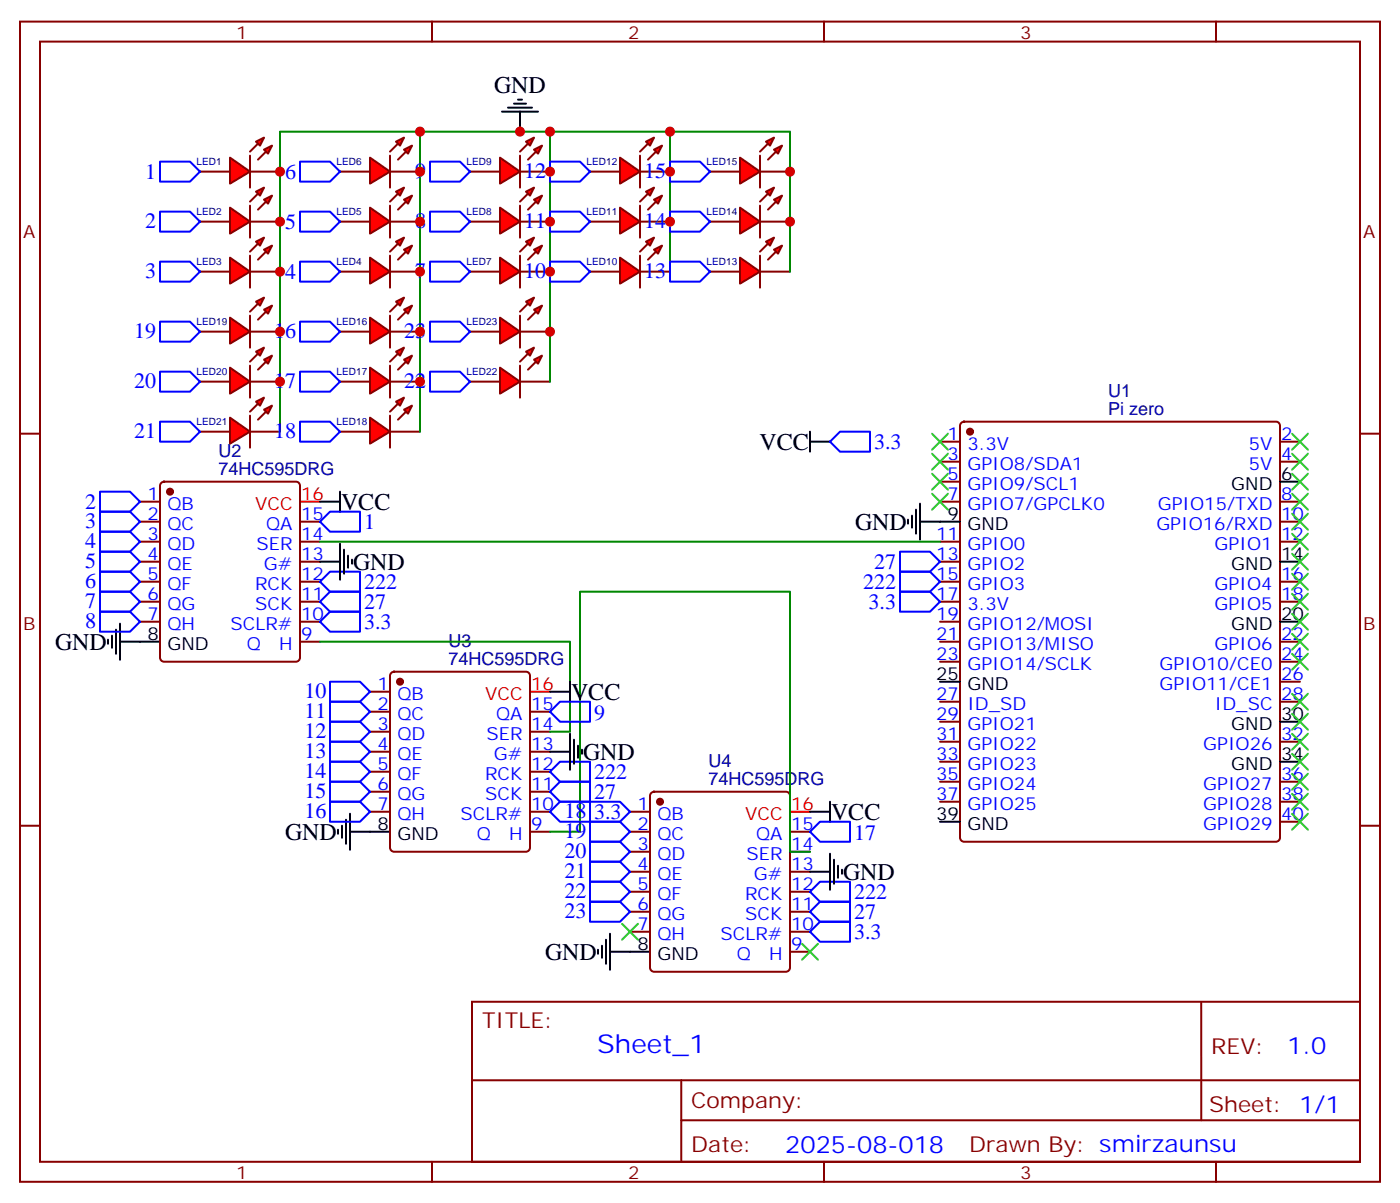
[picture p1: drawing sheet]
<svg xmlns="http://www.w3.org/2000/svg" width="247mm" height="212mm" viewBox="0 0 247 212" stroke-linecap="round" stroke-linejoin="round" font-family="sans-serif">
<g fill="none" stroke="#870000" stroke-width=".35">
<path d="M3.5 3.8h239.9v204.6h-239.9zM7.1 7.3h232.8v197.6h-232.8zM76.2 3.8v3.5M145.3 3.8v3.5M214.5 3.8v3.5M3.5 76.5h3.6M239.9 76.5h3.5M3.5 145.6h3.6M239.9 145.6h3.5M83.3 176.7h156.6v28.2h-156.6zM211.9 176.7v20.9M83.3 190.5h156.5"/>
<path d="M120.2 197.6h119.6M120.2 190.5v14.1M76.2 204.9v3.5M145.3 204.9v3.5M214.5 204.9v3.5"/>
</g>
<g fill="#f00" stroke="#870000" stroke-width=".35">
<path d="M40.6 27.8l3.5 2.5-3.5 2.1z"/>
<path d="M44.1 27.4v5.7z"/>
</g>
<g fill="#870000" stroke="#870000" stroke-width=".35">
<path d="M45.5 25.3l-1.4 1.4z"/>
<path d="M45.5 28.2l1.4-1.5z"/>
</g>
<g fill="#f00" stroke="#870000" stroke-width=".35">
<path d="M45.2 25l1.4-.7-.7 1.4z"/>
<path d="M46.6 26.4l1.4-.7-.7 1.4z"/>
</g>
<path d="M35.3 30.3h5.3M44.1 30.3h5.3" fill="none" stroke="#870000" stroke-width=".35"/>
<g fill="#f00" stroke="#870000" stroke-width=".35">
<path d="M40.6 36.6l3.5 2.5-3.5 2.1z"/>
<path d="M44.1 36.3v5.6z"/>
</g>
<g fill="#870000" stroke="#870000" stroke-width=".35">
<path d="M45.5 34.1l-1.4 1.5z"/>
<path d="M45.5 37l1.4-1.4z"/>
</g>
<g fill="#f00" stroke="#870000" stroke-width=".35">
<path d="M45.2 33.8l1.4-.7-.7 1.4z"/>
<path d="M46.6 35.2l1.4-.7-.7 1.4z"/>
</g>
<path d="M35.3 39.1h5.3M44.1 39.1h5.3" fill="none" stroke="#870000" stroke-width=".35"/>
<g fill="#f00" stroke="#870000" stroke-width=".35">
<path d="M40.6 45.4l3.5 2.5-3.5 2.1z"/>
<path d="M44.1 45.1v5.6z"/>
</g>
<g fill="#870000" stroke="#870000" stroke-width=".35">
<path d="M44.1 44.4l1.4-1.4z"/>
<path d="M46.9 44.4l-1.4 1.4z"/>
</g>
<g fill="#f00" stroke="#870000" stroke-width=".35">
<path d="M45.2 42.6l1.4-.7-.7 1.4z"/>
<path d="M46.6 44l1.4-.7-.7 1.4z"/>
</g>
<path d="M35.3 47.9h5.3M44.1 47.9h5.3" fill="none" stroke="#870000" stroke-width=".35"/>
<g fill="#f00" stroke="#870000" stroke-width=".35">
<path d="M65.3 45.4l3.5 2.5-3.5 2.1z"/>
<path d="M68.8 45.1v5.6z"/>
</g>
<g fill="#870000" stroke="#870000" stroke-width=".35">
<path d="M68.8 44.4l1.4-1.4z"/>
<path d="M71.6 44.4l-1.4 1.4z"/>
</g>
<g fill="#f00" stroke="#870000" stroke-width=".35">
<path d="M69.8 42.6l1.5-.7-.7 1.4z"/>
<path d="M71.3 44l1.4-.7-.7 1.4z"/>
</g>
<path d="M60 47.9h5.3M68.8 47.9h5.3" fill="none" stroke="#870000" stroke-width=".35"/>
<g fill="#f00" stroke="#870000" stroke-width=".35">
<path d="M65.3 36.6l3.5 2.5-3.5 2.1z"/>
<path d="M68.8 36.3v5.6z"/>
</g>
<g fill="#870000" stroke="#870000" stroke-width=".35">
<path d="M70.2 34.1l-1.4 1.5z"/>
<path d="M70.2 37l1.4-1.4z"/>
</g>
<g fill="#f00" stroke="#870000" stroke-width=".35">
<path d="M69.8 33.8l1.5-.7-.7 1.4z"/>
<path d="M71.3 35.2l1.4-.7-.7 1.4z"/>
</g>
<path d="M60 39.1h5.3M68.8 39.1h5.3" fill="none" stroke="#870000" stroke-width=".35"/>
<g fill="#f00" stroke="#870000" stroke-width=".35">
<path d="M65.3 27.8l3.5 2.5-3.5 2.1z"/>
<path d="M68.8 27.4v5.7z"/>
</g>
<g fill="#870000" stroke="#870000" stroke-width=".35">
<path d="M70.2 25.3l-1.4 1.4z"/>
<path d="M70.2 28.2l1.4-1.5z"/>
</g>
<g fill="#f00" stroke="#870000" stroke-width=".35">
<path d="M69.8 25l1.5-.7-.7 1.4z"/>
<path d="M71.3 26.4l1.4-.7-.7 1.4z"/>
</g>
<path d="M60 30.3h5.3M68.8 30.3h5.3" fill="none" stroke="#870000" stroke-width=".35"/>
<g fill="#f00" stroke="#870000" stroke-width=".35">
<path d="M88.2 45.4l3.5 2.5-3.5 2.1z"/>
<path d="M91.7 45.1v5.6z"/>
</g>
<g fill="#870000" stroke="#870000" stroke-width=".35">
<path d="M91.7 44.4l1.4-1.4z"/>
<path d="M94.5 44.4l-1.4 1.4z"/>
</g>
<g fill="#f00" stroke="#870000" stroke-width=".35">
<path d="M92.8 42.6l1.4-.7-.7 1.4z"/>
<path d="M94.2 44l1.4-.7-.7 1.4z"/>
</g>
<path d="M82.9 47.9h5.3M91.7 47.9h5.3" fill="none" stroke="#870000" stroke-width=".35"/>
<g fill="#f00" stroke="#870000" stroke-width=".35">
<path d="M88.2 36.6l3.5 2.5-3.5 2.1z"/>
<path d="M91.7 36.3v5.6z"/>
</g>
<g fill="#870000" stroke="#870000" stroke-width=".35">
<path d="M93.1 34.1l-1.4 1.5z"/>
<path d="M93.1 37l1.4-1.4z"/>
</g>
<g fill="#f00" stroke="#870000" stroke-width=".35">
<path d="M92.8 33.8l1.4-.7-.7 1.4z"/>
<path d="M94.2 35.2l1.4-.7-.7 1.4z"/>
</g>
<path d="M82.9 39.1h5.3M91.7 39.1h5.3" fill="none" stroke="#870000" stroke-width=".35"/>
<g fill="#f00" stroke="#870000" stroke-width=".35">
<path d="M88.2 27.8l3.5 2.5-3.5 2.1z"/>
<path d="M91.7 27.4v5.7z"/>
</g>
<g fill="#870000" stroke="#870000" stroke-width=".35">
<path d="M93.1 25.3l-1.4 1.4z"/>
<path d="M93.1 28.2l1.4-1.5z"/>
</g>
<g fill="#f00" stroke="#870000" stroke-width=".35">
<path d="M92.8 25l1.4-.7-.7 1.4z"/>
<path d="M94.2 26.4l1.4-.7-.7 1.4z"/>
</g>
<path d="M82.9 30.3h5.3M91.7 30.3h5.3" fill="none" stroke="#870000" stroke-width=".35"/>
<g fill="#f00" stroke="#870000" stroke-width=".35">
<path d="M109.4 45.4l3.5 2.5-3.5 2.1z"/>
<path d="M112.9 45.1v5.6z"/>
</g>
<g fill="#870000" stroke="#870000" stroke-width=".35">
<path d="M112.9 44.4l1.4-1.4z"/>
<path d="M114.3 45.8l1.4-1.4z"/>
</g>
<g fill="#f00" stroke="#870000" stroke-width=".35">
<path d="M113.9 42.6l1.5-.7-.7 1.4z"/>
<path d="M115.4 44l1.4-.7-.7 1.4z"/>
</g>
<path d="M104.1 47.9h5.3M112.9 47.9h5.3" fill="none" stroke="#870000" stroke-width=".35"/>
<g fill="#f00" stroke="#870000" stroke-width=".35">
<path d="M109.4 36.6l3.5 2.5-3.5 2.1z"/>
<path d="M112.9 36.3v5.6z"/>
</g>
<g fill="#870000" stroke="#870000" stroke-width=".35">
<path d="M114.3 34.1l-1.4 1.5z"/>
<path d="M114.3 37l1.4-1.4z"/>
</g>
<g fill="#f00" stroke="#870000" stroke-width=".35">
<path d="M113.9 33.8l1.5-.7-.7 1.4z"/>
<path d="M115.4 35.2l1.4-.7-.7 1.4z"/>
</g>
<path d="M104.1 39.1h5.3M112.9 39.1h5.3" fill="none" stroke="#870000" stroke-width=".35"/>
<g fill="#f00" stroke="#870000" stroke-width=".35">
<path d="M109.4 27.8l3.5 2.5-3.5 2.1z"/>
<path d="M112.9 27.4v5.7z"/>
</g>
<g fill="#870000" stroke="#870000" stroke-width=".35">
<path d="M114.3 25.3l-1.4 1.4z"/>
<path d="M114.3 28.2l1.4-1.5z"/>
</g>
<g fill="#f00" stroke="#870000" stroke-width=".35">
<path d="M113.9 25l1.5-.7-.7 1.4z"/>
<path d="M115.4 26.4l1.4-.7-.7 1.4z"/>
</g>
<path d="M104.1 30.3h5.3M112.9 30.3h5.3" fill="none" stroke="#870000" stroke-width=".35"/>
<g fill="#f00" stroke="#870000" stroke-width=".35">
<path d="M130.5 45.4l3.6 2.5-3.6 2.1z"/>
<path d="M134.1 45.1v5.6z"/>
</g>
<g fill="#870000" stroke="#870000" stroke-width=".35">
<path d="M134.1 44.4l1.4-1.4z"/>
<path d="M135.5 45.8l1.4-1.4z"/>
</g>
<g fill="#f00" stroke="#870000" stroke-width=".35">
<path d="M135.1 42.6l1.4-.7-.7 1.4z"/>
<path d="M136.5 44l1.4-.7-.7 1.4z"/>
</g>
<path d="M125.2 47.9h5.3M134.1 47.9h5.2" fill="none" stroke="#870000" stroke-width=".35"/>
<g fill="#f00" stroke="#870000" stroke-width=".35">
<path d="M130.5 36.6l3.6 2.5-3.6 2.1z"/>
<path d="M134.1 36.3v5.6z"/>
</g>
<g fill="#870000" stroke="#870000" stroke-width=".35">
<path d="M135.5 34.1l-1.4 1.5z"/>
<path d="M135.5 37l1.4-1.4z"/>
</g>
<g fill="#f00" stroke="#870000" stroke-width=".35">
<path d="M135.1 33.8l1.4-.7-.7 1.4z"/>
<path d="M136.5 35.2l1.4-.7-.7 1.4z"/>
</g>
<path d="M125.2 39.1h5.3M134.1 39.1h5.2" fill="none" stroke="#870000" stroke-width=".35"/>
<g fill="#f00" stroke="#870000" stroke-width=".35">
<path d="M130.5 27.8l3.6 2.5-3.6 2.1z"/>
<path d="M134.1 27.4v5.7z"/>
</g>
<g fill="#870000" stroke="#870000" stroke-width=".35">
<path d="M135.5 25.3l-1.4 1.4z"/>
<path d="M135.5 28.2l1.4-1.5z"/>
</g>
<g fill="#f00" stroke="#870000" stroke-width=".35">
<path d="M135.1 25l1.4-.7-.7 1.4z"/>
<path d="M136.5 26.4l1.4-.7-.7 1.4z"/>
</g>
<path d="M125.2 30.3h5.3M134.1 30.3h5.2" fill="none" stroke="#870000" stroke-width=".35"/>
<g fill="#f00" stroke="#870000" stroke-width=".35">
<path d="M65.3 56l3.5 2.5-3.5 2.1z"/>
<path d="M68.8 55.7v5.6z"/>
</g>
<g fill="#870000" stroke="#870000" stroke-width=".35">
<path d="M70.2 53.6l-1.4 1.4z"/>
<path d="M70.2 56.4l1.4-1.4z"/>
</g>
<g fill="#f00" stroke="#870000" stroke-width=".35">
<path d="M69.8 53.2l1.5-.7-.7 1.4z"/>
<path d="M71.3 54.6l1.4-.7-.7 1.4z"/>
</g>
<path d="M60 58.5h5.3M68.8 58.5h5.3" fill="none" stroke="#870000" stroke-width=".35"/>
<g fill="#f00" stroke="#870000" stroke-width=".35">
<path d="M65.3 64.8l3.5 2.5-3.5 2.1z"/>
<path d="M68.8 64.5v5.6z"/>
</g>
<g fill="#870000" stroke="#870000" stroke-width=".35">
<path d="M68.8 63.8l1.4-1.4z"/>
<path d="M70.2 65.2l1.4-1.4z"/>
</g>
<g fill="#f00" stroke="#870000" stroke-width=".35">
<path d="M69.8 62l1.5-.7-.7 1.4z"/>
<path d="M71.3 63.4l1.4-.7-.7 1.4z"/>
</g>
<path d="M60 67.3h5.3M68.8 67.3h5.3" fill="none" stroke="#870000" stroke-width=".35"/>
<g fill="#f00" stroke="#870000" stroke-width=".35">
<path d="M65.3 73.7l3.5 2.4-3.5 2.1z"/>
<path d="M68.8 73.3v5.7z"/>
</g>
<g fill="#870000" stroke="#870000" stroke-width=".35">
<path d="M70.2 71.2l-1.4 1.4z"/>
<path d="M70.2 74l1.4-1.4z"/>
</g>
<g fill="#f00" stroke="#870000" stroke-width=".35">
<path d="M69.8 70.8l1.5-.7-.7 1.4z"/>
<path d="M71.3 72.2l1.4-.7-.7 1.5z"/>
</g>
<path d="M60 76.1h5.3M68.8 76.1h5.3" fill="none" stroke="#870000" stroke-width=".35"/>
<g fill="#f00" stroke="#870000" stroke-width=".35">
<path d="M40.6 56l3.5 2.5-3.5 2.1z"/>
<path d="M44.1 55.7v5.6z"/>
</g>
<g fill="#870000" stroke="#870000" stroke-width=".35">
<path d="M45.5 53.6l-1.4 1.4z"/>
<path d="M45.5 56.4l1.4-1.4z"/>
</g>
<g fill="#f00" stroke="#870000" stroke-width=".35">
<path d="M45.2 53.2l1.4-.7-.7 1.4z"/>
<path d="M46.6 54.6l1.4-.7-.7 1.4z"/>
</g>
<path d="M35.3 58.5h5.3M44.1 58.5h5.3" fill="none" stroke="#870000" stroke-width=".35"/>
<g fill="#f00" stroke="#870000" stroke-width=".35">
<path d="M40.6 64.8l3.5 2.5-3.5 2.1z"/>
<path d="M44.1 64.5v5.6z"/>
</g>
<g fill="#870000" stroke="#870000" stroke-width=".35">
<path d="M44.1 63.8l1.4-1.4z"/>
<path d="M46.9 63.8l-1.4 1.4z"/>
</g>
<g fill="#f00" stroke="#870000" stroke-width=".35">
<path d="M45.2 62l1.4-.7-.7 1.4z"/>
<path d="M46.6 63.4l1.4-.7-.7 1.4z"/>
</g>
<path d="M35.3 67.3h5.3M44.1 67.3h5.3" fill="none" stroke="#870000" stroke-width=".35"/>
<g fill="#f00" stroke="#870000" stroke-width=".35">
<path d="M40.6 73.7l3.5 2.4-3.5 2.1z"/>
<path d="M44.1 73.3v5.7z"/>
</g>
<g fill="#870000" stroke="#870000" stroke-width=".35">
<path d="M45.5 71.2l-1.4 1.4z"/>
<path d="M45.5 74l1.4-1.4z"/>
</g>
<g fill="#f00" stroke="#870000" stroke-width=".35">
<path d="M45.2 70.8l1.4-.7-.7 1.4z"/>
<path d="M46.6 72.2l1.4-.7-.7 1.5z"/>
</g>
<path d="M35.3 76.1h5.3M44.1 76.1h5.3" fill="none" stroke="#870000" stroke-width=".35"/>
<g fill="#f00" stroke="#870000" stroke-width=".35">
<path d="M88.2 64.8l3.5 2.5-3.5 2.1z"/>
<path d="M91.7 64.5v5.6z"/>
</g>
<g fill="#870000" stroke="#870000" stroke-width=".35">
<path d="M91.7 63.8l1.4-1.4z"/>
<path d="M94.5 63.8l-1.4 1.4z"/>
</g>
<g fill="#f00" stroke="#870000" stroke-width=".35">
<path d="M92.8 62l1.4-.7-.7 1.4z"/>
<path d="M94.2 63.4l1.4-.7-.7 1.4z"/>
</g>
<path d="M82.9 67.3h5.3M91.7 67.3h5.3" fill="none" stroke="#870000" stroke-width=".35"/>
<g fill="#f00" stroke="#870000" stroke-width=".35">
<path d="M88.2 56l3.5 2.5-3.5 2.1z"/>
<path d="M91.7 55.7v5.6z"/>
</g>
<g fill="#870000" stroke="#870000" stroke-width=".35">
<path d="M91.7 55l1.4-1.4z"/>
<path d="M93.1 56.4l1.4-1.4z"/>
</g>
<g fill="#f00" stroke="#870000" stroke-width=".35">
<path d="M92.8 53.2l1.4-.7-.7 1.4z"/>
<path d="M94.2 54.6l1.4-.7-.7 1.4z"/>
</g>
<g fill="none" stroke="#870000" stroke-width=".35">
<path d="M82.9 58.5h5.3M91.7 58.5h5.3M165.8 77.9h3.5M169.6 74.6l.4-.2h55.1a.71 .71 0 0 1 .7 .7v72.6a.76 .76 0 0 1-.7 .7h-55.1a.76 .76 0 0 1-.7-.7v-72.6zM225.8 77.9h3.5M24.7 88.5h3.5M24.7 95.5h3.5M24.7 99.1h3.5M24.7 92h3.5M28.5 85.2l.4-.3h23.3a.71 .71 0 0 1 .7 .8v30.3a.76 .76 0 0 1-.7 .7h-23.3a.76 .76 0 0 1-.7-.7v-30.3zM52.9 95.5h3.5M52.9 99.1h3.5"/>
<path d="M52.9 92h3.5M165.8 81.4h3.5M165.8 84.9h3.5M165.8 88.5h3.5M165.8 95.5h3.5M165.8 99.1h3.5M225.8 81.4h3.5M225.8 88.5h3.5M225.8 95.5h3.5M225.8 92h3.5M24.7 102.6h3.5M24.7 106.1h3.5"/>
<path d="M24.7 109.6h3.5M52.9 102.6h3.5M52.9 106.1h3.5M52.9 109.6h3.5M52.9 113.2h3.5M69 118.7l.5-.2h23.3a.71 .71 0 0 1 .7 .7v30.3a.76 .76 0 0 1-.7 .7h-23.3a.76 .76 0 0 1-.7-.7v-30.3zM165.8 102.6h3.5M165.8 106.1h3.5M165.8 116.7h3.5M165.8 109.6h3.5M165.8 113.2h3.5M225.8 102.6h3.5"/>
<path d="M225.8 106.1h3.5M225.8 116.7h3.5M225.8 113.2h3.5M65.3 125.5h3.5M65.3 129h3.5M65.3 132.6h3.5M65.3 136.1h3.5M65.3 139.6h3.5M65.3 122h3.5M93.5 125.5h3.5M93.5 129h3.5M93.5 132.6h3.5"/>
<path d="M93.5 136.1h3.5M93.5 139.6h3.5M114.9 139.8l.5-.2h23.2a.71 .71 0 0 1 .7 .7v30.4a.76 .76 0 0 1-.7 .7h-23.2a.76 .76 0 0 1-.7-.7v-30.4zM165.8 137.9h3.5M165.8 130.8h3.5M165.8 123.8h3.5M165.8 127.3h3.5M165.8 134.3h3.5M225.8 137.9h3.5M225.8 130.8h3.5M225.8 123.8h3.5M225.8 120.2h3.5"/>
<path d="M65.3 143.2h3.5M93.5 143.2h3.5M93.5 146.7h3.5M111.1 143.2h3.6M111.1 146.7h3.6M111.1 150.2h3.6M111.1 153.7h3.6M111.1 157.3h3.6M139.3 146.7h3.6M139.3 150.2h3.6M139.3 153.7h3.6M139.3 157.3h3.6"/>
<path d="M165.8 141.4h3.5M225.8 144.9h3.5M225.8 141.4h3.5M111.1 160.8h3.6M111.1 164.3h3.6M139.3 160.8h3.6M139.3 164.3h3.6M139.3 167.9h3.6"/>
</g>
<g fill="#870000" stroke="#870000" stroke-width=".35">
<circle cx="171.1" cy="76.1" r=".53"/>
<circle cx="30" cy="86.7" r=".53"/>
<circle cx="70.6" cy="120.2" r=".53"/>
<circle cx="116.4" cy="141.4" r=".53"/>
</g>
<g fill="none" stroke="#000" stroke-width=".35">
<path d="M88.5 19.7h6.4M89.6 19h4.2M90.7 18.3h2.1M91.4 17.6h.7M91.7 19.7v3.5M142.9 77.9h3.5M142.9 76.1v3.6M56.4 99.1h3.6M56.4 88.5h3.6M60 86.7v3.5M60 95.9v6.3M60.7 96.9v4.3"/>
<path d="M61.4 98v2.1M62.1 98.7v.7M160.2 91.7v.7M160.9 90.9v2.2M161.6 89.9v4.2M162.3 92h7M162.3 88.8v6.4M225.8 99.1h3.5M225.8 84.9h3.5M19 112.8v.7M19.8 112.1v2.1M20.5 111.1v4.2"/>
<path d="M21.2 113.2h7M21.2 110v6.3M225.8 109.6h3.5M97 122h3.5M97 132.6h3.5M100.5 120.2v3.6M100.5 129.4v6.3M101.2 130.5v4.2M102 131.5v2.1M102.7 132.2v.7M165.8 120.2h3.5M225.8 134.3h3.5"/>
<path d="M225.8 127.3h3.5M59.6 146.3v.7M60.3 145.6v2.1M61 144.6v4.2M61.7 146.7h7.1M61.7 143.5v6.4M142.9 143.2h3.5M142.9 153.7h3.5M146.4 141.4v3.5M146.4 150.6v6.3M147.1 151.6v4.3M147.8 152.7v2.1"/>
<path d="M148.5 153.4v.7M165.8 144.9h3.5M105.5 167.5v.7M106.2 166.8v2.1M106.9 165.7v4.3M107.6 167.9h7.1M107.6 164.7v6.3"/>
</g>
<path d="M52.9 88.5h3.5M93.5 122h3.5M139.3 143.2h3.6" fill="none" stroke="#f00" stroke-width=".35"/>
<path d="M74.1 23.2v52.9M97 23.2v44.1M118.2 23.2v24.7M139.3 47.9v-24.7h-89.9v52.9M56.4 95.5h109.4M56.4 113.2h44.1v15.8h-3.5M97 146.7h5.3v-42.3h37v45.8h3.6" fill="none" stroke="#008700" stroke-width=".35"/>
<g fill="none" stroke="#00f" stroke-width=".35">
<path d="M28.2 28.5h5.3l1.8 1.8-1.8 1.7h-5.3zM28.2 37.3h5.3l1.8 1.8-1.8 1.8h-5.3zM52.9 28.5h5.3l1.8 1.8-1.8 1.7h-5.3zM52.9 37.3h5.3l1.8 1.8-1.8 1.8h-5.3zM75.8 37.3h5.3l1.8 1.8-1.8 1.8h-5.3zM75.8 28.5h5.3l1.8 1.8-1.8 1.7h-5.3zM97 37.3h5.3l1.8 1.8-1.8 1.8h-5.3zM97 28.5h5.3l1.8 1.8-1.8 1.7h-5.3zM118.2 37.3h5.3l1.7 1.8-1.7 1.8h-5.3zM118.2 28.5h5.3l1.7 1.8-1.7 1.7h-5.3zM28.2 46.1h5.3l1.8 1.8-1.8 1.8h-5.3zM28.2 56.7h5.3l1.8 1.8-1.8 1.8h-5.3z"/>
<path d="M52.9 56.7h5.3l1.8 1.8-1.8 1.8h-5.3zM52.9 46.1h5.3l1.8 1.8-1.8 1.8h-5.3zM75.8 46.1h5.3l1.8 1.8-1.8 1.8h-5.3zM75.8 56.7h5.3l1.8 1.8-1.8 1.8h-5.3zM97 46.1h5.3l1.8 1.8-1.8 1.8h-5.3zM118.2 46.1h5.3l1.7 1.8-1.7 1.8h-5.3zM28.2 65.5h5.3l1.8 1.8-1.8 1.8h-5.3zM28.2 74.4h5.3l1.8 1.7-1.8 1.8h-5.3zM52.9 65.5h5.3l1.8 1.8-1.8 1.8h-5.3zM52.9 74.4h5.3l1.8 1.7-1.8 1.8h-5.3zM75.8 65.5h5.3l1.8 1.8-1.8 1.8h-5.3zM146.4 77.9l1.8-1.8h5.3v3.6h-5.3z"/>
<path d="M17.6 86.7h5.3l1.8 1.8-1.8 1.7h-5.3zM17.6 90.2h5.3l1.8 1.8-1.8 1.8h-5.3zM17.6 93.8h5.3l1.8 1.7-1.8 1.8h-5.3zM17.6 97.3h5.3l1.8 1.8-1.8 1.7h-5.3zM56.4 92l1.8-1.8h5.3v3.6h-5.3zM158.7 97.3h5.3l1.8 1.8-1.8 1.7h-5.3zM17.6 100.8h5.3l1.8 1.8-1.8 1.8h-5.3zM17.6 104.4h5.3l1.8 1.7-1.8 1.8h-5.3zM17.6 107.9h5.3l1.8 1.7-1.8 1.8h-5.3zM56.4 106.1l1.8-1.7h5.3v3.5h-5.3zM56.4 102.6l1.8-1.8h5.3v3.6h-5.3zM56.4 109.6l1.8-1.7h5.3v3.5h-5.3z"/>
<path d="M158.7 100.8h5.3l1.8 1.8-1.8 1.8h-5.3zM158.7 104.4h5.3l1.8 1.7-1.8 1.8h-5.3zM58.2 120.2h5.3l1.8 1.8-1.8 1.8h-5.3zM58.2 123.8h5.3l1.8 1.7-1.8 1.8h-5.3zM58.2 127.3h5.3l1.8 1.7-1.8 1.8h-5.3zM58.2 130.8h5.3l1.8 1.8-1.8 1.7h-5.3zM58.2 134.3h5.3l1.8 1.8-1.8 1.8h-5.3zM58.2 137.9h5.3l1.8 1.7-1.8 1.8h-5.3zM97 139.6l1.8-1.7h5.3v3.5h-5.3zM97 125.5l1.8-1.7h5.3v3.5h-5.3zM98.8 134.3h5.3v3.6h-5.3l-1.8-1.8zM58.2 141.4h5.3l1.8 1.8-1.8 1.7h-5.3z"/>
<path d="M97 143.2l1.8-1.8h5.3v3.5h-5.3zM104.1 141.4h5.3l1.7 1.8-1.7 1.7h-5.3zM104.1 144.9h5.3l1.7 1.8-1.7 1.7h-5.3zM104.1 148.4h5.3l1.7 1.8-1.7 1.8h-5.3zM104.1 152h5.3l1.7 1.7-1.7 1.8h-5.3zM104.1 155.5h5.3l1.7 1.8-1.7 1.7h-5.3zM104.1 159h5.3l1.7 1.8-1.7 1.8h-5.3zM142.9 157.3l1.7-1.8h5.3v3.5h-5.3zM142.9 146.7l1.7-1.8h5.3v3.5h-5.3zM142.9 160.8l1.7-1.8h5.3v3.6h-5.3zM144.6 162.6h5.3v3.5h-5.3l-1.7-1.8z"/>
</g>
<g fill="none" stroke="#3c3" stroke-width=".35">
<path d="M164.4 76.5l2.8 2.8M167.2 76.5l-2.8 2.8M227.9 76.5l2.8 2.8M230.7 76.5l-2.8 2.8M164.4 80l2.8 2.8M164.4 83.5l2.8 2.9M164.4 87.1l2.8 2.8M167.2 80l-2.8 2.8M167.2 83.5l-2.8 2.9M167.2 87.1l-2.8 2.8M227.9 80l2.8 2.8M227.9 83.5l2.8 2.9"/>
<path d="M227.9 87.1l2.8 2.8M227.9 90.6l2.8 2.8M227.9 94.1l2.8 2.8M227.9 97.6l2.8 2.9M230.7 80l-2.8 2.8M230.7 83.5l-2.8 2.9M230.7 87.1l-2.8 2.8M230.7 90.6l-2.8 2.8M230.7 94.1l-2.8 2.8M230.7 97.6l-2.8 2.9M227.9 101.2l2.8 2.8M227.9 104.7l2.8 2.8"/>
<path d="M227.9 108.2l2.8 2.9M227.9 111.8l2.8 2.8M227.9 115.3l2.8 2.8M230.7 101.2l-2.8 2.8M230.7 104.7l-2.8 2.8M230.7 108.2l-2.8 2.9M230.7 111.8l-2.8 2.8M230.7 115.3l-2.8 2.8M227.9 122.3l2.8 2.9M227.9 125.9l2.8 2.8M227.9 129.4l2.8 2.8M227.9 132.9l2.8 2.8"/>
<path d="M227.9 136.5l2.8 2.8M227.9 140l2.8 2.8M230.7 122.3l-2.8 2.9M230.7 125.9l-2.8 2.8M230.7 129.4l-2.8 2.8M230.7 132.9l-2.8 2.8M230.7 136.5l-2.8 2.8M230.7 140l-2.8 2.8M227.9 143.5l2.8 2.8M230.7 143.5l-2.8 2.8M109.7 162.9l2.8 2.8M112.5 162.9l-2.8 2.8"/>
<path d="M141.5 166.4l2.8 2.9M144.3 166.4l-2.8 2.9"/>
</g>
<g fill="#c00">
<circle cx="49.4" cy="39.1" r=".88"/>
<circle cx="49.4" cy="47.9" r=".88"/>
<circle cx="49.4" cy="58.5" r=".88"/>
<circle cx="49.4" cy="67.3" r=".88"/>
<circle cx="74.1" cy="47.9" r=".88"/>
<circle cx="74.1" cy="39.1" r=".88"/>
<circle cx="74.1" cy="58.5" r=".88"/>
<circle cx="74.1" cy="67.3" r=".88"/>
<circle cx="97" cy="47.9" r=".88"/>
<circle cx="97" cy="39.1" r=".88"/>
<circle cx="97" cy="58.5" r=".88"/>
<circle cx="118.2" cy="39.1" r=".88"/>
<circle cx="139.3" cy="39.1" r=".88"/>
<circle cx="139.3" cy="30.3" r=".88"/>
<circle cx="49.4" cy="30.3" r=".88"/>
<circle cx="74.1" cy="23.2" r=".88"/>
<circle cx="74.1" cy="30.3" r=".88"/>
<circle cx="97" cy="23.2" r=".88"/>
<circle cx="97" cy="30.3" r=".88"/>
<circle cx="118.2" cy="23.2" r=".88"/>
<circle cx="118.2" cy="30.3" r=".88"/>
<circle cx="91.7" cy="23.2" r=".88"/>
</g>
<text font-size="4.6" fill="#00f" x="105.3" y="185.7">Sheet_1</text>
<g font-size="4.2">
<text x="87.1" y="16.5">GND</text>
<text x="134" y="79.3">VCC</text>
<text x="60.1" y="89.9">VCC</text>
<text x="150.8" y="93.4">GND</text>
<text x="62.3" y="100.5">GND</text>
<text x="9.7" y="114.6">GND</text>
<text x="100.7" y="123.4">VCC</text>
<text x="102.8" y="134">GND</text>
<text x="50.3" y="148.1">GND</text>
<text x="146.6" y="144.6">VCC</text>
<text x="148.7" y="155.2">GND</text>
<text x="96.1" y="169.3">GND</text>
</g>
<g font-size="4.2" fill="#00f">
<text x="227.1" y="185.9">1.0</text>
<text x="138.5" y="203.3">2025-08-018</text>
</g>
<g font-size="3.9" fill="#00f">
<text x="25.6" y="31.5">1</text>
<text x="50.3" y="31.5">6</text>
<text x="73.2" y="31.4">9</text>
<text x="92.4" y="31.4">12</text>
<text x="113.6" y="31.4">15</text>
<text x="25.6" y="40.3">2</text>
<text x="50.3" y="40.3">5</text>
<text x="73.2" y="40.3">8</text>
<text x="92.4" y="40.3">11</text>
<text x="113.6" y="40.3">14</text>
<text x="25.6" y="49.1">3</text>
<text x="50.3" y="49.2">4</text>
<text x="73.2" y="49.1">7</text>
<text x="92.4" y="49.1">10</text>
<text x="113.6" y="49.1">13</text>
<text x="23.6" y="59.7">19</text>
<text x="48.3" y="59.7">16</text>
<text x="71.3" y="59.7">23</text>
<text x="23.6" y="68.5">20</text>
<text x="48.3" y="68.5">17</text>
<text x="71.3" y="68.5">22</text>
<text x="23.6" y="77.3">21</text>
<text x="48.3" y="77.3">18</text>
<text x="154.2" y="79.1">3.3</text>
<text x="15" y="89.7">2</text>
<text x="15" y="93.2">3</text>
<text x="64.2" y="93.4">1</text>
<text x="15" y="96.7">4</text>
<text x="15" y="100.2">5</text>
<text x="154.2" y="100.3">27</text>
<text x="15" y="103.8">6</text>
<text x="15" y="107.3">7</text>
<text x="64.2" y="103.9">222</text>
<text x="64.2" y="107.5">27</text>
<text x="152.2" y="103.8">222</text>
<text x="153.2" y="107.4">3.3</text>
<text x="15" y="110.8">8</text>
<text x="64.2" y="111">3.3</text>
<text x="53.7" y="123.2">10</text>
<text x="53.7" y="126.7">11</text>
<text x="53.7" y="130.2">12</text>
<text x="104.8" y="127">9</text>
<text x="53.7" y="133.7">13</text>
<text x="53.7" y="137.3">14</text>
<text x="104.8" y="137.5">222</text>
<text x="53.7" y="140.8">15</text>
<text x="104.8" y="141">27</text>
<text x="53.7" y="144.3">16</text>
<text x="99.6" y="144.3">18</text>
<text x="99.6" y="147.8">19</text>
<text x="104.8" y="144.5">3.3</text>
<text x="150.6" y="148.1">17</text>
<text x="99.6" y="151.4">20</text>
<text x="99.6" y="154.9">21</text>
<text x="99.6" y="158.4">22</text>
<text x="99.6" y="162">23</text>
<text x="150.6" y="158.6">222</text>
<text x="150.6" y="162.2">27</text>
<text x="150.6" y="165.7">3.3</text>
</g>
<g font-size="3.9" fill="#800">
<text x="85" y="181.3">TITLE:</text>
<text x="213.6" y="185.9">REV:</text>
<text x="121.9" y="195.5">Company:</text>
<text x="213.3" y="196.1">Sheet: 1/1</text>
<text x="121.9" y="203.1">Date:</text>
<text x="171" y="203.2">Drawn By: smirzaunsu</text>
</g>
<g font-size="3.2" fill="#800">
<text x="41.6" y="6.8">1</text>
<text x="110.8" y="6.8">2</text>
<text x="179.9" y="6.8">3</text>
<text x="4.1" y="41.9">A</text>
<text x="240.4" y="41.9">A</text>
<text x="4.1" y="111.1">B</text>
<text x="240.4" y="111.1">B</text>
<text x="41.6" y="207.9">1</text>
<text x="110.8" y="207.9">2</text>
<text x="179.9" y="207.9">3</text>
</g>
<g font-size="3.2" fill="#000080">
<text x="195.4" y="69.9">U1</text>
<text x="195.4" y="73.1">Pi zero</text>
<text x="38.5" y="83.7">74HC595DRG</text>
<text x="38.5" y="80.5">U2</text>
<text x="79.1" y="117.2">74HC595DRG</text>
<text x="79.1" y="114.1">U3</text>
<text x="125" y="135.2">U4</text>
<text x="125" y="138.4">74HC595DRG</text>
</g>
<g font-size="3.2" fill="#00f">
<text x="167.1" y="77.5">1</text>
<text x="226" y="77.5">2</text>
<text x="167.1" y="81.1">3</text>
<text x="170.6" y="79.3">3.3V</text>
<text x="170.6" y="82.8">GPIO8/SDA1</text>
<text x="220.3" y="82.8">5V</text>
<text x="220.3" y="79.3">5V</text>
<text x="226" y="81.1">4</text>
<text x="26" y="88.1">1</text>
<text x="29.5" y="89.9">QB</text>
<text x="167.1" y="84.6">5</text>
<text x="167.1" y="88.1">7</text>
<text x="170.6" y="86.4">GPIO9/SCL1</text>
<text x="170.6" y="89.9">GPIO7/GPCLK0</text>
<text x="204.2" y="89.9">GPIO15/TXD</text>
<text x="226" y="88.1">8</text>
<text x="26" y="95.2">3</text>
<text x="26" y="91.7">2</text>
<text x="29.5" y="93.4">QC</text>
<text x="46.9" y="93.4">QA</text>
<text x="53.1" y="91.7">15</text>
<text x="53.1" y="95.2">14</text>
<text x="165.1" y="95.2">11</text>
<text x="204" y="93.4">GPIO16/RXD</text>
<text x="226" y="95.2">12</text>
<text x="226" y="91.7">10</text>
<text x="26" y="98.7">4</text>
<text x="29.5" y="100.5">QE</text>
<text x="29.5" y="96.9">QD</text>
<text x="45.2" y="96.9">SER</text>
<text x="46.6" y="100.5">G#</text>
<text x="53.1" y="98.7">13</text>
<text x="165.1" y="98.7">13</text>
<text x="170.6" y="96.9">GPIO0</text>
<text x="170.6" y="100.5">GPIO2</text>
<text x="214.2" y="96.9">GPIO1</text>
<text x="26" y="105.8">6</text>
<text x="26" y="102.2">5</text>
<text x="29.5" y="107.5">QG</text>
<text x="29.5" y="104">QF</text>
<text x="45" y="104">RCK</text>
<text x="45" y="107.5">SCK</text>
<text x="53.1" y="102.2">12</text>
<text x="53.1" y="105.8">11</text>
<text x="165.1" y="102.2">15</text>
<text x="165.1" y="105.8">17</text>
<text x="170.6" y="104">GPIO3</text>
<text x="170.6" y="107.5">3.3V</text>
<text x="214.2" y="107.5">GPIO5</text>
<text x="214.2" y="104">GPIO4</text>
<text x="226" y="105.8">18</text>
<text x="226" y="102.2">16</text>
<text x="26" y="109.3">7</text>
<text x="29.5" y="111.1">QH</text>
<text x="40.7" y="111.1">SCLR#</text>
<text x="53.1" y="109.3">10</text>
<text x="53.1" y="112.8">9</text>
<text x="165.1" y="109.3">19</text>
<text x="165.1" y="112.8">21</text>
<text x="170.6" y="111.1">GPIO12/MOSI</text>
<text x="226" y="112.8">22</text>
<text x="43.6" y="114.6">Q</text>
<text x="49.2" y="114.6">H</text>
<text x="165.1" y="116.3">23</text>
<text x="170.6" y="114.6">GPIO13/MISO</text>
<text x="170.6" y="118.1">GPIO14/SCLK</text>
<text x="204.6" y="118.1">GPIO10/CE0</text>
<text x="214.2" y="114.6">GPIO6</text>
<text x="226" y="119.9">26</text>
<text x="226" y="116.3">24</text>
<text x="66.6" y="125.2">2</text>
<text x="66.6" y="121.6">1</text>
<text x="70.1" y="123.4">QB</text>
<text x="93.7" y="125.2">15</text>
<text x="165.1" y="123.4">27</text>
<text x="170.6" y="125.2">ID_SD</text>
<text x="204.6" y="121.6">GPIO11/CE1</text>
<text x="214.3" y="125.2">ID_SC</text>
<text x="226" y="123.4">28</text>
<text x="66.6" y="128.7">3</text>
<text x="70.1" y="130.5">QD</text>
<text x="70.1" y="126.9">QC</text>
<text x="85.8" y="130.5">SER</text>
<text x="87.5" y="126.9">QA</text>
<text x="93.7" y="128.7">14</text>
<text x="165.1" y="126.9">29</text>
<text x="165.1" y="130.5">31</text>
<text x="170.6" y="128.7">GPIO21</text>
<text x="226" y="130.5">32</text>
<text x="66.6" y="135.7">5</text>
<text x="66.6" y="132.2">4</text>
<text x="70.1" y="137.5">QF</text>
<text x="70.1" y="134">QE</text>
<text x="85.6" y="137.5">RCK</text>
<text x="87.1" y="134">G#</text>
<text x="93.7" y="132.2">13</text>
<text x="93.7" y="135.7">12</text>
<text x="165.1" y="134">33</text>
<text x="165.1" y="137.5">35</text>
<text x="170.6" y="132.2">GPIO22</text>
<text x="170.6" y="135.7">GPIO23</text>
<text x="212.2" y="132.2">GPIO26</text>
<text x="226" y="137.5">36</text>
<text x="66.6" y="142.8">7</text>
<text x="66.6" y="139.3">6</text>
<text x="70.1" y="141">QG</text>
<text x="85.6" y="141">SCK</text>
<text x="93.7" y="139.3">11</text>
<text x="93.7" y="142.8">10</text>
<text x="112.5" y="142.8">1</text>
<text x="165.1" y="141">37</text>
<text x="170.6" y="139.3">GPIO24</text>
<text x="170.6" y="142.8">GPIO25</text>
<text x="212.2" y="142.8">GPIO28</text>
<text x="212.2" y="139.3">GPIO27</text>
<text x="226" y="141">38</text>
<text x="70.1" y="144.6">QH</text>
<text x="81.2" y="144.6">SCLR#</text>
<text x="84.1" y="148.1">Q</text>
<text x="89.8" y="148.1">H</text>
<text x="93.7" y="146.3">9</text>
<text x="112.5" y="149.9">3</text>
<text x="112.5" y="146.3">2</text>
<text x="116" y="148.1">QC</text>
<text x="116" y="144.6">QB</text>
<text x="133.4" y="148.1">QA</text>
<text x="139.5" y="146.3">15</text>
<text x="139.5" y="149.9">14</text>
<text x="212.2" y="146.3">GPIO29</text>
<text x="226" y="144.6">40</text>
<text x="112.5" y="153.4">4</text>
<text x="116" y="155.2">QE</text>
<text x="116" y="151.6">QD</text>
<text x="131.7" y="151.6">SER</text>
<text x="133" y="155.2">G#</text>
<text x="139.5" y="153.4">13</text>
<text x="112.5" y="160.4">6</text>
<text x="112.5" y="156.9">5</text>
<text x="116" y="158.7">QF</text>
<text x="131.4" y="158.7">RCK</text>
<text x="139.5" y="156.9">12</text>
<text x="139.5" y="160.4">11</text>
<text x="112.5" y="164">7</text>
<text x="116" y="165.7">QH</text>
<text x="116" y="162.2">QG</text>
<text x="127.1" y="165.7">SCLR#</text>
<text x="131.5" y="162.2">SCK</text>
<text x="139.5" y="164">10</text>
<text x="139.5" y="167.5">9</text>
<text x="130" y="169.3">Q</text>
<text x="135.7" y="169.3">H</text>
</g>
<g font-size="3.2" fill="#f00">
<text x="45" y="89.9">VCC</text>
<text x="53.1" y="88.1">16</text>
<text x="85.6" y="123.4">VCC</text>
<text x="93.7" y="121.6">16</text>
<text x="139.5" y="142.8">16</text>
<text x="131.4" y="144.6">VCC</text>
</g>
<g font-size="3.2">
<text x="217.2" y="86.4">GND</text>
<text x="226" y="84.6">6</text>
<text x="167.1" y="91.7">9</text>
<text x="170.6" y="93.4">GND</text>
<text x="217.2" y="100.5">GND</text>
<text x="226" y="98.7">14</text>
<text x="26" y="112.8">8</text>
<text x="217.2" y="111.1">GND</text>
<text x="226" y="109.3">20</text>
<text x="29.5" y="114.6">GND</text>
<text x="165.1" y="119.9">25</text>
<text x="170.6" y="121.6">GND</text>
<text x="217.2" y="128.7">GND</text>
<text x="226" y="126.9">30</text>
<text x="217.2" y="135.7">GND</text>
<text x="226" y="134">34</text>
<text x="66.6" y="146.3">8</text>
<text x="70.1" y="148.1">GND</text>
<text x="165.1" y="144.6">39</text>
<text x="170.6" y="146.3">GND</text>
<text x="112.5" y="167.5">8</text>
<text x="116" y="169.3">GND</text>
</g>
<g font-size="1.8" fill="#000080">
<text x="34.7" y="29.2">LED1</text>
<text x="59.4" y="29.2">LED6</text>
<text x="82.3" y="29.2">LED9</text>
<text x="103.5" y="29.2">LED12</text>
<text x="124.6" y="29.2">LED15</text>
<text x="34.7" y="38">LED2</text>
<text x="59.4" y="38">LED5</text>
<text x="82.3" y="38">LED8</text>
<text x="103.5" y="38">LED11</text>
<text x="124.6" y="38">LED14</text>
<text x="34.7" y="46.8">LED3</text>
<text x="59.4" y="46.8">LED4</text>
<text x="82.3" y="46.8">LED7</text>
<text x="103.5" y="46.8">LED10</text>
<text x="124.6" y="46.8">LED13</text>
<text x="34.7" y="57.4">LED19</text>
<text x="59.4" y="57.4">LED16</text>
<text x="82.3" y="57.4">LED23</text>
<text x="34.7" y="66.2">LED20</text>
<text x="59.4" y="66.2">LED17</text>
<text x="82.3" y="66.2">LED22</text>
<text x="34.7" y="75">LED21</text>
<text x="59.4" y="75">LED18</text>
</g>
</svg>
